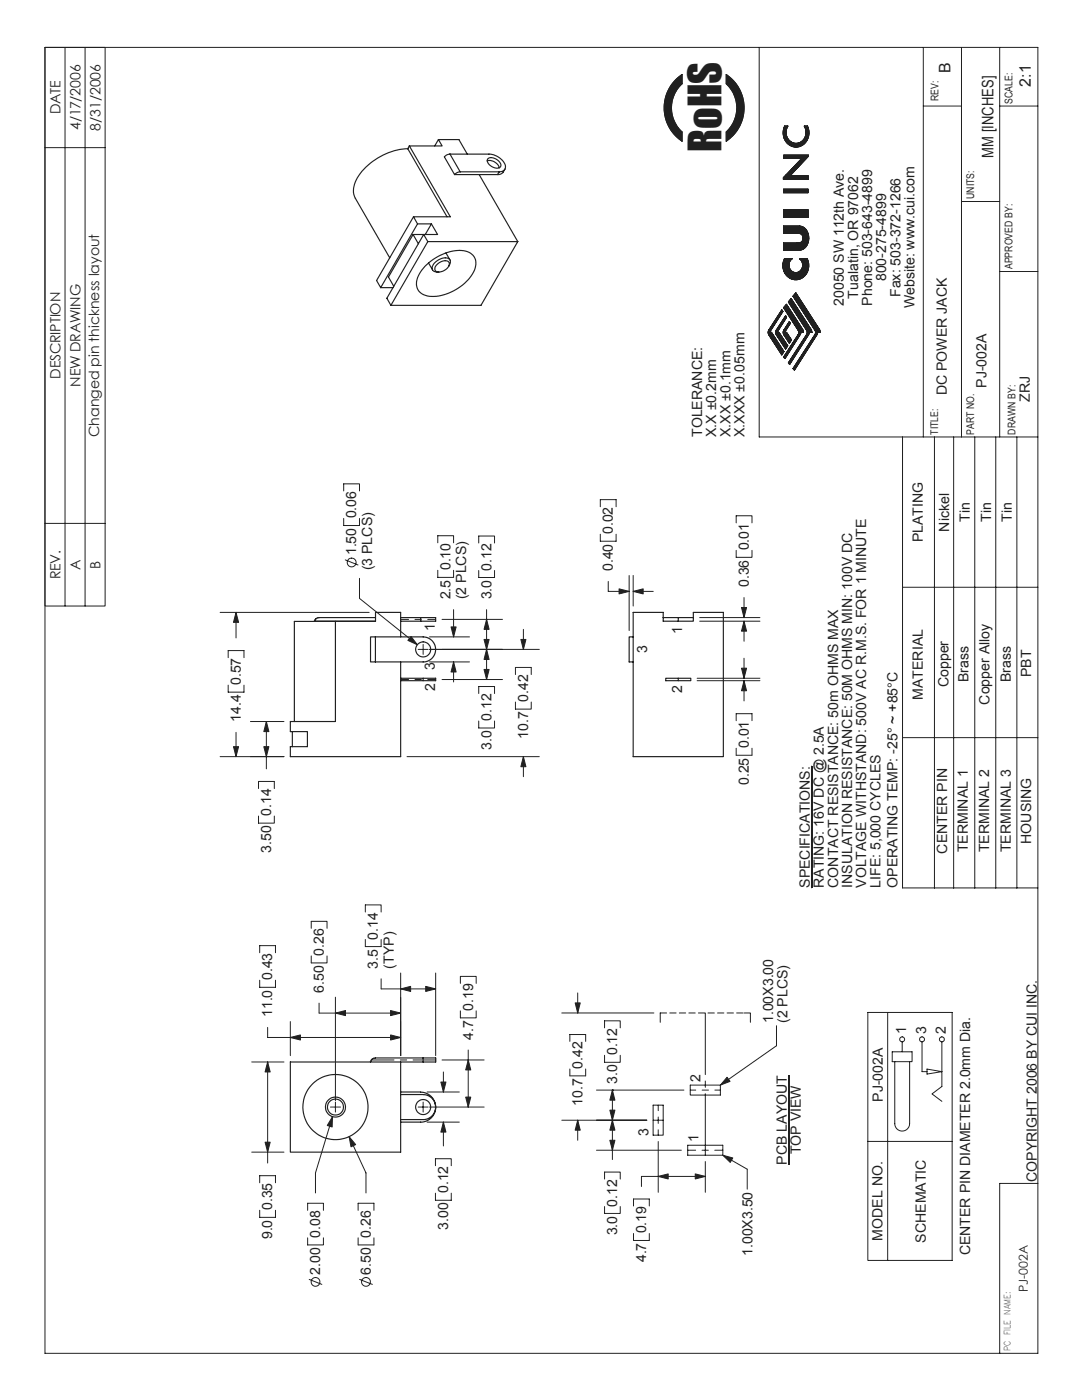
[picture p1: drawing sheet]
<svg xmlns="http://www.w3.org/2000/svg" width="216mm" height="279mm" viewBox="0 0 216 279" stroke-linecap="round" stroke-linejoin="round" font-family="sans-serif">
<!-- layer: Layer 1 -->
<g fill="none" stroke="#231f20" stroke-width=".2">
<path d="M9 9.5h198.1v260.6h-198.1zM151.5 9.5v77.7h55.6M184.2 9.5v77.7M191.9 9.5v77.7M199.5 9.5v77.7M184.2 21.2h7.7M199.5 21.2h7.6M191.9 40.2h7.6M199.5 54.2h7.6M180.1 87.2v90h27M186.5 87.2v90M190.3 87.2v90"/>
<path d="M194.5 87.2v90M198.7 87.2v90M202.9 87.2v90M180.1 117.2h27M180.1 147.2h27M115.3 198.2v4M112.1 202.2h18.4M113.7 213.3v1.4h3.2v-1.4M113.7 207.8v-1.3h3.2v1.3M119 217.6h17.5M120.6 210.6v1.4h3.2v-1.4M120.6 205.1v-1.4h3.2v1.4"/>
<path d="M122.2 217.6h.1M122.2 217.6v13.8M133 202.2h-1.3v1.8M133.6 202.2h1.3M135.6 202.2h1.2M137.5 202.2h1.2M137.7 216.6h6v1.9h-6zM137.7 217.6h1.1M139.4 202.2h1.2M140.1 217.6h1.3M140.7 202.2v12.3M140.7 215.7v1.3"/>
<path d="M140.7 218.3v12.2M141.3 202.2h1.2M142.6 217.6h1.1M143.2 202.2h1.2M145.1 202.2h1.2M147 202.2h1.3M148.5 202.2h1.2v1.8M112.1 223.6h17M115.3 223.6v4M119 229.6h17M120.6 235.3v-1.4h3.2v1.4M130.3 220.6h2v5.9h-2z"/>
<path d="M130.3 223.6h2M131.3 220.6v1.1M131.3 222.9v1.3M131.3 225.5v1M131.3 227.8v10.2M137.2 228.6h7v1.9h-7zM137.2 229.6h1.6M140.1 229.6h1.3M140.7 231.8v6.2M140.7 234.8h-12.7v2M142.6 229.6h1.6M207.1 236.2h-7.6v33.9"/>
<path d="M120.6 240.8v1.4h3.2v-1.4M126.4 246.2v1.4h3.2v-1.4M126.4 240.7v-1.4h3.2v1.4"/>
</g>
<g fill="none" stroke="#231f20" stroke-width=".23">
<path d="M81.4 29.7a12.5 12.5 0 0 0-10.5 6.6 3.7 3.7 0 0 0 0 3.3l6.9 11.9M81.4 29.7l7.8 13.6M81.7 29.1l8.2 14.2h-7.4M81.7 29.1l-.3 .6M87.5 27.9l.7 1.2h-6.5M87.5 27.9h4.1l1.6 2.9M87.5 27.9l-.8 1.2M89.8 30.8l-.6 .1-.5 .4 2 3.5M89.8 30.8h7.8a3.4 3.4 0 0 1 3.3 2.5 1.08 1.08 0 0 1-1.3 1M89.8 30.8l2 3.5M90.7 34.8h8.6M91.8 34.3l-.6 .1-.5 .4"/>
<path d="M91.8 34.3h7.8M95.6 34.8l7.7 13.4M97.2 32.1a2.07 2.07 0 0 1 2.4 1.4M97.3 31.7a1.79 1.79 0 0 1 2.6 1.5 1.37 1.37 0 0 1-2.1-.2 1.08 1.08 0 0 1-.5-1.3zM99.6 34.3l-.3 .5M100.8 33.8l-.6 .8-.9 .2M76 57.4h2.4M82.4 46.8l1.1 1.8M82.5 43.3l.8 1.4M82.5 43.3l-7.4 12.7 .9 1.4M83.3 44.7h2.8l1.2 2.1h-2.8M83.3 44.7l-7.3 12.7"/>
<path d="M84.5 46.8h-2.1l-4.9 8.5 1.1 1.8M84.5 46.8l.9 1.4M84.5 46.8l-7.3 12.7 .8 1.4M84.8 53.1a9.5 9.5 0 0 1 8.1-3 2.62 2.62 0 0 1 1.6 4.2 9.7 9.7 0 0 1-9.2 4.8 2.59 2.59 0 0 1-1.8-4zM85.4 48.2h17.9M85.4 48.2l-7.4 12.7M85.5 52.5l.8 1.4M86.1 44.7l-1.2 2.1M87.1 52.9a1.91 1.91 0 0 1 2.4-.6 1.56 1.56 0 0 1-1.3 1.9 .83 .83 0 0 1-1 0 .83 .83 0 0 1-.4-.9zM89 50.5l.8 1.4M89.5 53.2a.97 .97 0 0 0 .3-1.3 .97 .97 0 0 0-1.2-.4 2.55 2.55 0 0 0-2.4 2.2 1.08 1.08 0 0 0 1.4 .6M103.3 48.2l-7.3 12.7h-18"/>
<path d="M62.7 124h12.2M66.9 124v20h-9v2h3.4v3h-3.4v2h22v-18.9M66.9 124h8v-1.8h5v4.9M66.9 124h-8.2v20M74.9 127.1h10l.7 .3 .7 .6 .4 .7 .2 .9-.1 .8-.5 .9-.7 .5-.7 .3h-10M74.9 127.1h-1v5h1M74.9 127.1v5M74.9 123.3h-11.2l-.6 .1-.4 .6M79.9 123.3h7v.7h-7M79.9 135.8h4.5M79.9 135.4h4.5M83.9 123.3v.7"/>
<path d="M84.4 135.4h2.5v.4h-2.5zM126.3 127.1h-.8v5h.8M132.3 123.3h6M135.3 135.4h2.5v.4h-2.5zM135.3 135.4h-2.5v.4h2.5M135.3 123.3v.7M138.3 123.3v.7h-3M138.3 123.3v-1.1h6v28.8h-18v-28.8h6v1.8h3M58.3 146v3M57.9 211.9h22v18h-22zM73.9 211.9l.3-.5 .7-.3h12v.8h-7M79.9 218.4h4.5l.8 .2 .8 .4 .4 .4 .4 .8 .1 .7"/>
<path d="M79.9 217.9l4 .1 1.1 .1 .8 .5 .6 .6 .3 .7 .2 1M84.4 211.1v.8M86.9 220.9l-.1 .8-.4 .8-.4 .4-.8 .4-5.3 .1M87 220.9l-.2 .8-.3 .9-.6 .6-.7 .5-.9 .2h-4.4"/>
<circle cx="84.4" cy="129.6" r="1.51"/>
<circle cx="66.9" cy="220.9" r="6.5"/>
<circle cx="66.9" cy="220.9" r="1.6"/>
<circle cx="66.9" cy="220.9" r="2"/>
<circle cx="84.4" cy="220.9" r="1.5"/>
</g>
<path d="M122.2 217.6l.5 2h-1z" fill="#231f20"/>
<path d="M122.2 217.6l.5 2h-1z" fill="none" stroke="#231f20" stroke-width=".2"/>
<path d="M121.7 221.6h1l-.5 2z" fill="#231f20"/>
<path d="M121.7 221.6h1l-.5 2z" fill="none" stroke="#231f20" stroke-width=".2"/>
<path d="M131.3 234.8l2-.5v1z" fill="#231f20"/>
<path d="M131.3 234.8l2-.5v1z" fill="none" stroke="#231f20" stroke-width=".2"/>
<path d="M138.7 234.3l2 .5-2 .5z" fill="#231f20"/>
<path d="M138.7 234.3l2 .5-2 .5z" fill="none" stroke="#231f20" stroke-width=".2"/>
<path d="M115.3 223.6l.5 2h-1z" fill="#231f20"/>
<path d="M115.3 223.6l.5 2h-1z" fill="none" stroke="#231f20" stroke-width=".2"/>
<path d="M114.8 200.2h1l-.5 2z" fill="#231f20"/>
<path d="M114.8 200.2h1l-.5 2z" fill="none" stroke="#231f20" stroke-width=".2"/>
<path d="M121.7 227.6h1l-.5 2z" fill="#231f20"/>
<path d="M121.7 227.6h1l-.5 2z" fill="none" stroke="#231f20" stroke-width=".2"/>
<path d="M122.2 223.6l.5 2h-1z" fill="#231f20"/>
<g fill="none" stroke="#231f20" stroke-width=".2">
<path d="M95.5 113.9v1.4h3.2v-1.4M95.5 108.4v-1.4h3.2v1.4M79.9 135.6h1.6M79.9 123.6h1.6M82.8 135.6h1.3M82.8 123.6h1.3M85.3 135.6h1.6M85.3 123.6h1.6M85.7 129.6h14.6M88.2 135.6h12.1M88.2 123.6h12.1M95.5 138.4v-1.4h3.2v1.4"/>
<path d="M97.1 121.7v13.9M95.5 143.9v1.4h3.2v-1.4M122.2 223.6l.5 2h-1z"/>
</g>
<path d="M97.1 129.6l.5 2h-1z" fill="#231f20"/>
<path d="M97.1 129.6l.5 2h-1z" fill="none" stroke="#231f20" stroke-width=".2"/>
<path d="M96.6 133.6h1l-.5 2z" fill="#231f20"/>
<path d="M96.6 133.6h1l-.5 2z" fill="none" stroke="#231f20" stroke-width=".2"/>
<path d="M96.6 127.6h1l-.5 2z" fill="#231f20"/>
<path d="M96.6 127.6h1l-.5 2z" fill="none" stroke="#231f20" stroke-width=".2"/>
<path d="M97.1 123.6l.5 2h-1z" fill="#231f20"/>
<path d="M97.1 123.6l.5 2h-1zM91.9 196.3v-1.4h3.1v1.4M74.1 211.5h4.5M79.9 211.5h1.3M82.4 211.5h4.5M86.9 211.1v.8M88.2 211.5h8.4M91.9 201.7v1.4h3.1v-1.4M93.4 209.6v11.3M85.7 220.9h10.9" fill="none" stroke="#231f20" stroke-width=".2"/>
<path d="M92.9 218.9h1l-.5 2z" fill="#231f20"/>
<path d="M92.9 218.9h1l-.5 2z" fill="none" stroke="#231f20" stroke-width=".2"/>
<path d="M93.4 211.5l.5 2h-1z" fill="#231f20"/>
<path d="M9 9.5h12v111.4h-12zM13 9.5v111.4M17 9.5v111.4M9 29.5h12M9 104.5h12M161.9 152.9v24.3M93.4 211.5l.5 2h-1zM154.9 204.7v4l-11.2 7.9M144.2 230.5l4.9 2.8v4" fill="none" stroke="#231f20" stroke-width=".2"/>
<path d="M162 152.9v24.3M157.4 214.5v17.9" fill="none" stroke="#231f20" stroke-width=".21"/>
<path d="M145.1 215l.6 .8-2 .8z" fill="#231f20"/>
<path d="M145.1 215l.6 .8-2 .8z" fill="none" stroke="#231f20" stroke-width=".2"/>
<path d="M144.2 230.5l2 .6-.5 .9z" fill="#231f20"/>
<g fill="none" stroke="#231f20" stroke-width=".2">
<path d="M173.2 202.1h16.8v49.4h-16.8zM177.1 202.1v49.4M178 209.9h4v2h-4zM178.5 211.9v12.4a1.48 1.48 0 0 0 1.5 1.4 1.48 1.48 0 0 0 1.5-1.4v-12.4M180 207.9v2M184 207.9v6h1M185 213.4l2.9 .5-2.9 .5zM187.9 207.9v8.9l-1.9 1.5 1.9 1.5M144.2 230.5l2 .6-.5 .9zM173.2 227.8h16.8"/>
<circle cx="180" cy="207.4" r=".5"/>
<circle cx="184" cy="207.4" r=".5"/>
<circle cx="187.9" cy="207.4" r=".5"/>
</g>
<path d="M157.5 64.2l.2 .3-1.1 1.7v.1h.4l.9 1.5-.4 .7-1.2-2.1 .1-.4z" fill-rule="evenodd" fill="#231f20"/>
<path d="M157.5 64.2l.2 .3-1.1 1.7v.1h.4l.9 1.5-.4 .7-1.2-2.1 .1-.4z" fill="none" stroke="#231f20" stroke-width=".2"/>
<path d="M156.9 60.7l3.3 5 .1 .6h-.5l-.1 .5-3.1 4.8-.2-.3 3-4.8-.1-.6-2.9-4.5z" fill-rule="evenodd" fill="#231f20"/>
<path d="M156.9 60.7l3.3 5 .1 .6h-.5l-.1 .5-3.1 4.8-.2-.3 3-4.8-.1-.6-2.9-4.5z" fill="none" stroke="#231f20" stroke-width=".2"/>
<path d="M158.8 58.4l4.7 7.3 .2 .6h-.5l-.2 .5-4.5 7.1-.3-.3 4.5-7.1v-.5l-4.5-6.9z" fill-rule="evenodd" fill="#231f20"/>
<path d="M158.8 58.4l4.7 7.3 .2 .6h-.5l-.2 .5-4.5 7.1-.3-.3 4.5-7.1v-.5l-4.5-6.9z" fill="none" stroke="#231f20" stroke-width=".2"/>
<path d="M157.9 59.6l3.9 6.1 .2 .6h-.5l-.1 .5-3.8 5.9-.3-.3 3.8-5.9-.1-.5-3.7-5.7z" fill-rule="evenodd" fill="#231f20"/>
<path d="M157.9 59.6l3.9 6.1 .2 .6h-.5l-.1 .5-3.8 5.9-.3-.3 3.8-5.9-.1-.5-3.7-5.7z" fill="none" stroke="#231f20" stroke-width=".2"/>
<path d="M156 61.8l.2 .4-2.6 4.1h.3l2.5 3.9-.4 .6-2.7-4.4 .1-.4z" fill-rule="evenodd" fill="#231f20"/>
<path d="M156 61.8l.2 .4-2.6 4.1h.3l2.5 3.9-.4 .6-2.7-4.4 .1-.4z" fill="none" stroke="#231f20" stroke-width=".2"/>
<path d="M156.8 63l.2 .3-1.9 2.9v.1h.3l1.8 2.7-.4 .7-2-3.3 .1-.4z" fill-rule="evenodd" fill="#231f20"/>
<path d="M156.8 63l.2 .3-1.9 2.9v.1h.3l1.8 2.7-.4 .7-2-3.3 .1-.4z" fill="none" stroke="#231f20" stroke-width=".2"/>
<path d="M156.4 45.1h3.3l.6 .2 .5 .5 .4 .6 .2 1.4a2.5 2.5 0 0 1-1 1.9l-.7 .2h-3.3v-1.4l3.3-.1 .4-.3 .2-.5-.2-.7-.5-.3-3.2-.1z" fill-rule="evenodd" fill="#231f20"/>
<path d="M156.4 45.1h3.3l.6 .2 .5 .5 .4 .6 .2 1.4a2.5 2.5 0 0 1-1 1.9l-.7 .2h-3.3v-1.4l3.3-.1 .4-.3 .2-.5-.2-.7-.5-.3-3.2-.1z" fill="none" stroke="#231f20" stroke-width=".2"/>
<path d="M156.4 41.9h4.8v1.4h-4.8z" fill-rule="evenodd" fill="#231f20" stroke="#231f20" stroke-width=".2"/>
<path d="M156.5 51.6h1.6l-.6 .7-.1 .8a1.46 1.46 0 0 0 .9 1.2 1.29 1.29 0 0 0 1.6-.5 1.72 1.72 0 0 0 .1-1.6l-.4-.6h1.5l.2 .8 .1 .9a2.57 2.57 0 0 1-1.6 2.3 2.57 2.57 0 0 1-2.8-.5l-.3-.4a3.1 3.1 0 0 1-.2-3.1z" fill-rule="evenodd" fill="#231f20"/>
<path d="M156.5 51.6h1.6l-.6 .7-.1 .8a1.46 1.46 0 0 0 .9 1.2 1.29 1.29 0 0 0 1.6-.5 1.72 1.72 0 0 0 .1-1.6l-.4-.6h1.5l.2 .8 .1 .9a2.57 2.57 0 0 1-1.6 2.3 2.57 2.57 0 0 1-2.8-.5l-.3-.4a3.1 3.1 0 0 1-.2-3.1z" fill="none" stroke="#231f20" stroke-width=".2"/>
<path d="M156.4 37.8h4.8v.7h-4.8z" fill-rule="evenodd" fill="#231f20" stroke="#231f20" stroke-width=".2"/>
<path d="M156.4 31h4.9v.2l-3.7 3.9h3.6v.7h-4.9v-.3l3.7-3.9h-3.6z" fill-rule="evenodd" fill="#231f20"/>
<path d="M156.4 31h4.9v.2l-3.7 3.9h3.6v.7h-4.9v-.3l3.7-3.9h-3.6z" fill="none" stroke="#231f20" stroke-width=".2"/>
<path d="M156.6 25.2h.6a2.13 2.13 0 0 0 0 2.5 2.13 2.13 0 0 0 2.5 .7 2.22 2.22 0 0 0 1.1-1.7l-.1-1-.2-.5h.6l.3 .6v1a2.81 2.81 0 0 1-1.5 2.3 2.34 2.34 0 0 1-2.6-.3 3.1 3.1 0 0 1-.7-3.6z" fill-rule="evenodd" fill="#231f20"/>
<g fill="none" stroke="#231f20" stroke-width=".2">
<path d="M156.4 37.8h4.8v.7h-4.8zM156.4 31h4.9v.2l-3.7 3.9h3.6v.7h-4.9v-.3l3.7-3.9h-3.6zM156.6 25.2h.6a2.13 2.13 0 0 0 0 2.5 2.13 2.13 0 0 0 2.5 .7 2.22 2.22 0 0 0 1.1-1.7l-.1-1-.2-.5h.6l.3 .6v1a2.81 2.81 0 0 1-1.5 2.3 2.34 2.34 0 0 1-2.6-.3 3.1 3.1 0 0 1-.7-3.6zM156.6 25.2h.6a2.09 2.09 0 0 0 .2 2.7 2.09 2.09 0 0 0 2.8 .2 2.38 2.38 0 0 0 .3-2.9h.6a2.72 2.72 0 0 1-.3 3.1 2.72 2.72 0 0 1-3.1 .8 2.93 2.93 0 0 1-1.1-3.9zM156.4 45.1h3.2a2.48 2.48 0 0 1 1.5 3.6l-.6 .9-.6 .3h-3.5v-1.4h2.5a1.02 1.02 0 0 0 1.3-1 1.02 1.02 0 0 0-1.3-1h-2.5zM156.4 41.9h4.8v1.4h-4.8zM156.5 51.6h1.6a1.43 1.43 0 0 0-.3 2.3 1.43 1.43 0 0 0 2.2-.4 1.63 1.63 0 0 0-.4-1.9h1.5a2.69 2.69 0 0 1-.5 3.4 2.69 2.69 0 0 1-3.3 .3 2.96 2.96 0 0 1-.8-3.7zM157.9 59.6l3.9 6.1 .2 .6h-.5l-.1 .5-3.8 5.9-.3-.3 3.8-5.9-.2-.6-3.6-5.6zM158.8 58.4l4.7 7.3 .2 .6h-.5l-.2 .5-4.5 7.1-.3-.3 4.5-7.1-.1-.6-4.4-6.8zM156 61.8l.2 .4-2.6 4.1h.3l2.5 3.9-.4 .6-2.6-4-.1-.5 .1-.4zM156.8 63l.2 .3-1.9 3h.3l1.8 2.7-.4 .7-2-3.2 .1-.6zM156.9 60.7l3.2 5 .2 .6h-.5l-.1 .4-3.1 4.9-.2-.3 3-4.8-.1-.5-2.9-4.6z"/>
<path d="M157.5 64.2l.2 .3-1.1 1.8h.4l.9 1.5-.4 .7-1.2-2 .1-.6z"/>
</g>
<path d="M135 15.7l1.1-.8v1.8a6.6 6.6 0 0 0-1 8.5l1 1.1v1.9a8 8 0 0 1-1.1-12.5z" fill-rule="evenodd" fill="#231f20"/>
<path d="M135 15.7l1.1-.8v1.8a6.6 6.6 0 0 0-1 8.5l1 1.1v1.9a8 8 0 0 1-1.1-12.5z" fill="none" stroke="#231f20" stroke-width=".2"/>
<path d="M144.9 14.9a8 8 0 0 1 0 13.3v-1.9a6.5 6.5 0 0 0 0-9.6z" fill-rule="evenodd" fill="#231f20"/>
<g fill="none" stroke="#231f20" stroke-width=".2">
<path d="M134.8 15.9l1.3-1v1.8a6.5 6.5 0 0 0 0 9.6v1.9a8 8 0 0 1-1.3-12.3zM144.9 14.9a8 8 0 0 1 0 13.3v-1.9a6.5 6.5 0 0 0 0-9.6zM119.8 101.1v-1.4h3.1v1.4M119.8 106.6v1.4h3.1v-1.4M121.4 116v2h4.1M125.5 114.9v10.9M126.3 118h4M126.3 114.9v6M146.9 109.8v1.4h3.2v-1.4M146.9 104.4v-1.5h3.2v1.5M148.5 119.3v4M139.1 135.8h12.5"/>
<path d="M139.1 135.4h12.5M139.6 123.3h12M139.6 124h12M148.5 124v4M148.5 131.4v4M148.5 135.8v4.1M146.9 143.8v-1.4h3.2v1.4M150.1 149.3v1.4h-3.2v-1.4"/>
</g>
<path d="M126.3 118l2-.5v1z" fill="#231f20"/>
<path d="M126.3 118l2-.5v1z" fill="none" stroke="#231f20" stroke-width=".2"/>
<path d="M123.5 117.5l2 .5-2 .5z" fill="#231f20"/>
<path d="M123.5 117.5l2 .5-2 .5z" fill="none" stroke="#231f20" stroke-width=".2"/>
<path d="M148.5 135.8l.5 2.1h-1z" fill="#231f20"/>
<path d="M148.5 135.8l.5 2.1h-1z" fill="none" stroke="#231f20" stroke-width=".2"/>
<path d="M148 133.4h1l-.5 2z" fill="#231f20"/>
<path d="M148 133.4h1l-.5 2z" fill="none" stroke="#231f20" stroke-width=".2"/>
<path d="M148 121.2h1l-.5 2.1z" fill="#231f20"/>
<path d="M148 121.2h1l-.5 2.1z" fill="none" stroke="#231f20" stroke-width=".2"/>
<path d="M148.5 124l.5 2h-1z" fill="#231f20"/>
<g fill="none" stroke="#231f20" stroke-width=".2">
<path d="M68.6 98v-1.4h3.1v1.4M68.6 103.5v1.4h3.1v-1.4M68.9 111.7l2.5 1.1M71.7 115.4v4l11.6 9.3M87.4 113.8v1.4h3.1v-1.4M87.4 108.3v-1.4h3.1v1.4M43.9 122.2h29.8M45.5 131.3v-1.5h3.2v1.5M45.5 136.7v1.4h3.2v-1.4M47.1 122.2v5.1M83.4 129.6h2M84.4 128.6v2"/>
<path d="M85.7 132.1h8M85.7 127.1h8M88.2 129.6h19.4M90.5 121.7v5.4M90.5 132.1v4M102.8 134.6v-1.4h3.2v1.4M104.4 125.6v4M148.5 124l.5 2h-1zM43.9 151h12.8M47.1 146.2v4.8M50 144h6.7M51.6 157.4v-1.4h3.1v1.4"/>
<path d="M53.1 144v9.4M81.2 151h26.4M102.8 140.1v1.4h3.2v-1.4M104.4 151v4M51.6 162.9v1.4h3.1v-1.4"/>
<circle cx="70.2" cy="112.3" r=".88"/>
</g>
<path d="M52.6 149h1.1l-.6 2z" fill="#231f20"/>
<path d="M52.6 149h1.1l-.6 2z" fill="none" stroke="#231f20" stroke-width=".2"/>
<path d="M47.1 122.2l.5 2h-1z" fill="#231f20"/>
<path d="M47.1 122.2l.5 2h-1z" fill="none" stroke="#231f20" stroke-width=".2"/>
<path d="M53.1 144l.6 2h-1.1z" fill="#231f20"/>
<path d="M53.1 144l.6 2h-1.1z" fill="none" stroke="#231f20" stroke-width=".2"/>
<path d="M82 127l1.3 1.7-1.9-.9z" fill="#231f20"/>
<path d="M82 127l1.3 1.7-1.9-.9z" fill="none" stroke="#231f20" stroke-width=".2"/>
<path d="M104.4 151l.5 2h-1z" fill="#231f20"/>
<path d="M104.4 151l.5 2h-1z" fill="none" stroke="#231f20" stroke-width=".2"/>
<path d="M46.6 149h1l-.5 2z" fill="#231f20"/>
<path d="M46.6 149h1l-.5 2z" fill="none" stroke="#231f20" stroke-width=".2"/>
<path d="M103.9 127.6h1l-.5 2z" fill="#231f20"/>
<path d="M103.9 127.6h1l-.5 2z" fill="none" stroke="#231f20" stroke-width=".2"/>
<path d="M90.5 132.1l.5 2h-1z" fill="#231f20"/>
<path d="M90.5 132.1l.5 2h-1z" fill="none" stroke="#231f20" stroke-width=".2"/>
<path d="M90 125.1h1l-.5 2z" fill="#231f20"/>
<g fill="none" stroke="#231f20" stroke-width=".2">
<path d="M90 125.1h1l-.5 2zM51.8 190.1v-1.4h3.2v1.4M51.8 195.6v1.4h3.2v-1.4M62.1 190.8v1.4h3.2v-1.4M65.3 185.3v-1.4h-3.2v1.4M66.9 199v20.7M72.9 182v-1.4h3.2v1.4M72.9 187.5v1.4h3.2v-1.4M76.1 195.3v2.1h10.8M79.9 194.2v16.5M86.9 194.2v16.5M50.2 211.9h6.5"/>
<path d="M53.4 205v2.1h26.5M53.4 211.9v20.2M57.9 203.9v6.8M63.7 200.2v2h16.2M66.9 219.9v2M84.4 219.9v2M85.2 217.9h6.5M88.5 213.9v4M50.2 229.9h6.5M51.8 236.1v-1.5h3.2v1.5M65.9 220.9h2M66.4 222.8l-3.5 11.3v4"/>
<path d="M69.7 226.8l3.3 7.3v4M83.4 220.9h2M85.2 223.9h6.5M86.9 232.6v-1.4h3.1v1.4M86.9 238.1v1.4h3.1v-1.4M88.5 223.9v4.8M51.8 241.5v1.5h3.2v-1.5M61.4 247v1.5h3.1v-1.5M61.4 241.6v-1.5h3.1v1.5M61.7 255.3l2.5 1M71.5 241.6v-1.5h3.1v1.5M71.5 247v1.5h3.1v-1.5"/>
<path d="M71.8 255.3l2.5 1"/>
<circle cx="63" cy="255.8" r=".88"/>
<circle cx="73" cy="255.8" r=".88"/>
</g>
<path d="M77.9 201.7l2 .5-2 .5z" fill="#231f20"/>
<path d="M77.9 201.7l2 .5-2 .5z" fill="none" stroke="#231f20" stroke-width=".2"/>
<path d="M77.9 206.5l2 .6-2 .5z" fill="#231f20"/>
<path d="M77.9 206.5l2 .6-2 .5z" fill="none" stroke="#231f20" stroke-width=".2"/>
<path d="M66.9 202.2l2-.5v1z" fill="#231f20"/>
<path d="M66.9 202.2l2-.5v1z" fill="none" stroke="#231f20" stroke-width=".2"/>
<path d="M84.9 196.9l2 .5-2 .5z" fill="#231f20"/>
<path d="M84.9 196.9l2 .5-2 .5z" fill="none" stroke="#231f20" stroke-width=".2"/>
<path d="M88.5 223.9l.5 2h-1z" fill="#231f20"/>
<path d="M88.5 223.9l.5 2h-1z" fill="none" stroke="#231f20" stroke-width=".2"/>
<path d="M52.9 227.9h1l-.5 2z" fill="#231f20"/>
<path d="M52.9 227.9h1l-.5 2z" fill="none" stroke="#231f20" stroke-width=".2"/>
<path d="M79.9 197.4l2-.5v1z" fill="#231f20"/>
<path d="M79.9 197.4l2-.5v1z" fill="none" stroke="#231f20" stroke-width=".2"/>
<path d="M53.4 211.9l.5 2h-1z" fill="#231f20"/>
<path d="M53.4 211.9l.5 2h-1z" fill="none" stroke="#231f20" stroke-width=".2"/>
<path d="M57.9 207.1l2-.6v1.1z" fill="#231f20"/>
<path d="M57.9 207.1l2-.6v1.1z" fill="none" stroke="#231f20" stroke-width=".2"/>
<path d="M69.7 226.8l1.3 1.6-1 .5z" fill="#231f20"/>
<path d="M69.7 226.8l1.3 1.6-1 .5z" fill="none" stroke="#231f20" stroke-width=".2"/>
<path d="M88 215.9h1l-.5 2z" fill="#231f20"/>
<path d="M88 215.9h1l-.5 2z" fill="none" stroke="#231f20" stroke-width=".2"/>
<path d="M66.4 222.8l-.1 2.1-1-.3z" fill="#231f20"/>
<path d="M66.4 222.8l-.1 2.1-1-.3z" fill="none" stroke="#231f20" stroke-width=".2"/>
<text font-size="8.5" fill="#231f20" x="144" y="30.3" transform="rotate(-90 144 30.3)">RoHS</text>
<g font-size="3.2" fill="#231f20">
<text x="189.6" y="14.5" transform="rotate(-90 189.6 14.5)">B</text>
<text x="205.7" y="17.3" transform="rotate(-90 205.7 17.3)">2:1</text>
<text x="198.2" y="31.5" transform="rotate(-90 198.2 31.5)">MM [INCHES]</text>
</g>
<g font-size="2.8" fill="#231f20">
<text x="12.1" y="22.8" transform="rotate(-90 12.1 22.8)">DATE</text>
<text x="16.1" y="26" transform="rotate(-90 16.1 26)">4/17/2006</text>
<text x="20.1" y="26.2" transform="rotate(-90 20.1 26.2)">8/31/2006</text>
<text x="171.2" y="59.6" transform="rotate(-90 171.2 59.6)">Tualatin, OR 97062</text>
<text x="176.8" y="56.1" transform="rotate(-90 176.8 56.1)">800-275-4899</text>
<text x="179.7" y="59.3" transform="rotate(-90 179.7 59.3)">Fax: 503-372-1266</text>
<text x="168.4" y="61.1" transform="rotate(-90 168.4 61.1)">20050 SW 112th Ave.</text>
<text x="174" y="61" transform="rotate(-90 174 61)">Phone: 503-643-4899</text>
<text x="182.5" y="61.6" transform="rotate(-90 182.5 61.6)">Website: www.cui.com</text>
<text x="12.1" y="75.6" transform="rotate(-90 12.1 75.6)">DESCRIPTION</text>
<text x="16.1" y="77.2" transform="rotate(-90 16.1 77.2)">NEW DRAWING</text>
<text x="196.8" y="77.4" transform="rotate(-90 196.8 77.4)">PJ-002A</text>
<text x="188.9" y="78.9" transform="rotate(-90 188.9 78.9)">DC POWER JACK</text>
<text x="205.5" y="80.2" transform="rotate(-90 205.5 80.2)">ZRJ</text>
<text x="19.8" y="87.3" transform="rotate(-90 19.8 87.3)">Changed pin thickness layout</text>
<text x="140.1" y="87.2" transform="rotate(-90 140.1 87.2)">TOLERANCE:</text>
<text x="142.9" y="87.2" transform="rotate(-90 142.9 87.2)">X.X ±0.2mm</text>
<text x="145.7" y="87.2" transform="rotate(-90 145.7 87.2)">X.XX ±0.1mm</text>
<text x="148.5" y="87.2" transform="rotate(-90 148.5 87.2)">X.XXX ±0.05mm</text>
<text x="71.1" y="103.5" transform="rotate(-90 71.1 103.5)">0.06</text>
<text x="122.3" y="106.6" transform="rotate(-90 122.3 106.6)">0.02</text>
<text x="189.4" y="106.1" transform="rotate(-90 189.4 106.1)">Nickel</text>
<text x="193.5" y="104.2" transform="rotate(-90 193.5 104.2)">Tin</text>
<text x="197.8" y="104.2" transform="rotate(-90 197.8 104.2)">Tin</text>
<text x="201.9" y="104.2" transform="rotate(-90 201.9 104.2)">Tin</text>
<text x="16.1" y="113.7" transform="rotate(-90 16.1 113.7)">A</text>
<text x="20.1" y="113.5" transform="rotate(-90 20.1 113.5)">B</text>
<text x="71.1" y="110.8" transform="rotate(-90 71.1 110.8)">1.50</text>
<text x="74.3" y="113.8" transform="rotate(-90 74.3 113.8)">(3 PLCS)</text>
<text x="89.9" y="113.8" transform="rotate(-90 89.9 113.8)">0.10</text>
<text x="98" y="113.9" transform="rotate(-90 98 113.9)">0.12</text>
<text x="122.3" y="114" transform="rotate(-90 122.3 114)">0.40</text>
<text x="149.4" y="109.8" transform="rotate(-90 149.4 109.8)">0.01</text>
<text x="184.1" y="108.2" transform="rotate(-90 184.1 108.2)">PLATING</text>
<text x="12.1" y="115.6" transform="rotate(-90 12.1 115.6)">REV.</text>
<text x="89.9" y="119.6" transform="rotate(-90 89.9 119.6)">2.5</text>
<text x="93" y="119.6" transform="rotate(-90 93 119.6)">(2 PLCS)</text>
<text x="98" y="119.6" transform="rotate(-90 98 119.6)">3.0</text>
<text x="149.4" y="117.2" transform="rotate(-90 149.4 117.2)">0.36</text>
<text x="86.8" y="125.9" transform="rotate(-90 86.8 125.9)">1</text>
<text x="129.1" y="130.4" transform="rotate(-90 129.1 130.4)">3</text>
<text x="136.1" y="126.6" transform="rotate(-90 136.1 126.6)">1</text>
<text x="48" y="136.7" transform="rotate(-90 48 136.7)">0.57</text>
<text x="86.8" y="133.7" transform="rotate(-90 86.8 133.7)">3</text>
<text x="86.8" y="138" transform="rotate(-90 86.8 138)">2</text>
<text x="189.3" y="137.1" transform="rotate(-90 189.3 137.1)">Copper</text>
<text x="193.3" y="136.1" transform="rotate(-90 193.3 136.1)">Brass</text>
<text x="201.7" y="136.2" transform="rotate(-90 201.7 136.2)">Brass</text>
<text x="205.8" y="135.2" transform="rotate(-90 205.8 135.2)">PBT</text>
<text x="98" y="143.9" transform="rotate(-90 98 143.9)">0.12</text>
<text x="105.4" y="140.1" transform="rotate(-90 105.4 140.1)">0.42</text>
<text x="136.1" y="138.4" transform="rotate(-90 136.1 138.4)">2</text>
<text x="184.1" y="139.7" transform="rotate(-90 184.1 139.7)">MATERIAL</text>
<text x="197.5" y="140.6" transform="rotate(-90 197.5 140.6)">Copper Alloy</text>
<text x="48" y="144.1" transform="rotate(-90 48 144.1)">14.4</text>
<text x="98" y="149.6" transform="rotate(-90 98 149.6)">3.0</text>
<text x="105.4" y="147.5" transform="rotate(-90 105.4 147.5)">10.7</text>
<text x="149.4" y="149.3" transform="rotate(-90 149.4 149.3)">0.01</text>
<text x="149.4" y="156.7" transform="rotate(-90 149.4 156.7)">0.25</text>
<text x="54.1" y="162.9" transform="rotate(-90 54.1 162.9)">0.14</text>
<text x="54.1" y="170.2" transform="rotate(-90 54.1 170.2)">3.50</text>
<text x="189" y="170.3" transform="rotate(-90 189 170.3)">CENTER PIN</text>
<text x="193.1" y="170.1" transform="rotate(-90 193.1 170.1)">TERMINAL 1</text>
<text x="197.4" y="170.1" transform="rotate(-90 197.4 170.1)">TERMINAL 2</text>
<text x="201.7" y="170.1" transform="rotate(-90 201.7 170.1)">TERMINAL 3</text>
<text x="205.8" y="168.4" transform="rotate(-90 205.8 168.4)">HOUSING</text>
<text x="161.6" y="177.2" transform="rotate(-90 161.6 177.2)">SPECIFICATIONS:</text>
<text x="164.4" y="177.2" transform="rotate(-90 164.4 177.2)">RATING: 16V DC @ 2.5A</text>
<text x="167.2" y="177.2" transform="rotate(-90 167.2 177.2)">CONTACT RESISTANCE: 50m OHMS MAX</text>
<text x="170" y="177.2" transform="rotate(-90 170 177.2)">INSULATION RESISTANCE: 50M OHMS MIN: 100V DC</text>
<text x="172.9" y="177.2" transform="rotate(-90 172.9 177.2)">VOLTAGE WITHSTAND: 500V AC R.M.S. FOR 1 MINUTE</text>
<text x="175.7" y="177.2" transform="rotate(-90 175.7 177.2)">LIFE: 5,000 CYCLES</text>
<text x="179.1" y="177.2" transform="rotate(-90 179.1 177.2)">OPERATING TEMP: -25° ~ +85°C</text>
<text x="64.6" y="190.8" transform="rotate(-90 64.6 190.8)">0.26</text>
<text x="75.4" y="187.5" transform="rotate(-90 75.4 187.5)">0.14</text>
<text x="54.3" y="195.6" transform="rotate(-90 54.3 195.6)">0.43</text>
<text x="75.4" y="193.3" transform="rotate(-90 75.4 193.3)">3.5</text>
<text x="78.6" y="193.3" transform="rotate(-90 78.6 193.3)">(TYP)</text>
<text x="54.3" y="203" transform="rotate(-90 54.3 203)">11.0</text>
<text x="64.6" y="198.1" transform="rotate(-90 64.6 198.1)">6.50</text>
<text x="94.4" y="201.7" transform="rotate(-90 94.4 201.7)">0.19</text>
<text x="94.4" y="207.5" transform="rotate(-90 94.4 207.5)">4.7</text>
<text x="154.3" y="204.2" transform="rotate(-90 154.3 204.2)">1.00X3.00</text>
<text x="157.1" y="204.2" transform="rotate(-90 157.1 204.2)">(2 PLCS)</text>
<text x="180.8" y="206.4" transform="rotate(-90 180.8 206.4)">1</text>
<text x="184.8" y="206.4" transform="rotate(-90 184.8 206.4)">3</text>
<text x="188.7" y="206.4" transform="rotate(-90 188.7 206.4)">2</text>
<text x="116.2" y="213.3" transform="rotate(-90 116.2 213.3)">0.42</text>
<text x="123.1" y="210.6" transform="rotate(-90 123.1 210.6)">0.12</text>
<text x="139.8" y="215.9" transform="rotate(-90 139.8 215.9)">2</text>
<text x="116.2" y="220.7" transform="rotate(-90 116.2 220.7)">10.7</text>
<text x="123.1" y="216.4" transform="rotate(-90 123.1 216.4)">3.0</text>
<text x="176.2" y="219.9" transform="rotate(-90 176.2 219.9)">PJ-002A</text>
<text x="129.4" y="226.6" transform="rotate(-90 129.4 226.6)">3</text>
<text x="139.4" y="227.8" transform="rotate(-90 139.4 227.8)">1</text>
<text x="157" y="232.4" transform="rotate(-90 157 232.4)">PCB LAYOUT</text>
<text x="159.8" y="230.4" transform="rotate(-90 159.8 230.4)">TOP VIEW</text>
<text x="89.4" y="238.1" transform="rotate(-90 89.4 238.1)">0.12</text>
<text x="206.9" y="235.9" transform="rotate(-90 206.9 235.9)">COPYRIGHT 2006 BY CUI INC.</text>
<text x="54.3" y="241.5" transform="rotate(-90 54.3 241.5)">0.35</text>
<text x="89.4" y="245.5" transform="rotate(-90 89.4 245.5)">3.00</text>
<text x="123.1" y="240.8" transform="rotate(-90 123.1 240.8)">0.12</text>
<text x="54.3" y="247.3" transform="rotate(-90 54.3 247.3)">9.0</text>
<text x="63.9" y="247" transform="rotate(-90 63.9 247)">0.08</text>
<text x="74" y="247" transform="rotate(-90 74 247)">0.26</text>
<text x="123.1" y="246.5" transform="rotate(-90 123.1 246.5)">3.0</text>
<text x="128.9" y="251.9" transform="rotate(-90 128.9 251.9)">4.7</text>
<text x="128.9" y="246.2" transform="rotate(-90 128.9 246.2)">0.19</text>
<text x="150.2" y="250.7" transform="rotate(-90 150.2 250.7)">1.00X3.50</text>
<text x="176.1" y="247.6" transform="rotate(-90 176.1 247.6)">MODEL NO.</text>
<text x="184.8" y="248" transform="rotate(-90 184.8 248)">SCHEMATIC</text>
<text x="193.6" y="250.5" transform="rotate(-90 193.6 250.5)">CENTER PIN DIAMETER 2.0mm Dia.</text>
<text x="63.9" y="254.4" transform="rotate(-90 63.9 254.4)">2.00</text>
<text x="74" y="254.4" transform="rotate(-90 74 254.4)">6.50</text>
</g>
<text font-size="2.5" fill="#231f20" x="205.1" y="257.8" transform="rotate(-90 205.1 257.8)">PJ-002A</text>
<g font-size="2.1" fill="#231f20">
<text x="187.2" y="20.2" transform="rotate(-90 187.2 20.2)">REV:</text>
<text x="202" y="20.7" transform="rotate(-90 202 20.7)">SCALE:</text>
<text x="194.4" y="39.8" transform="rotate(-90 194.4 39.8)">UNITS:</text>
<text x="202" y="53.7" transform="rotate(-90 202 53.7)">APPROVED BY:</text>
<text x="187.2" y="86.7" transform="rotate(-90 187.2 86.7)">TITLE:</text>
<text x="194.4" y="86.7" transform="rotate(-90 194.4 86.7)">PART NO.</text>
<text x="202.6" y="86.7" transform="rotate(-90 202.6 86.7)">DRAWN BY:</text>
</g>
<text font-size="1.7" fill="#231f20" x="201.6" y="269.6" transform="rotate(-90 201.6 269.6)">PC FILE NAME:</text>
</svg>
